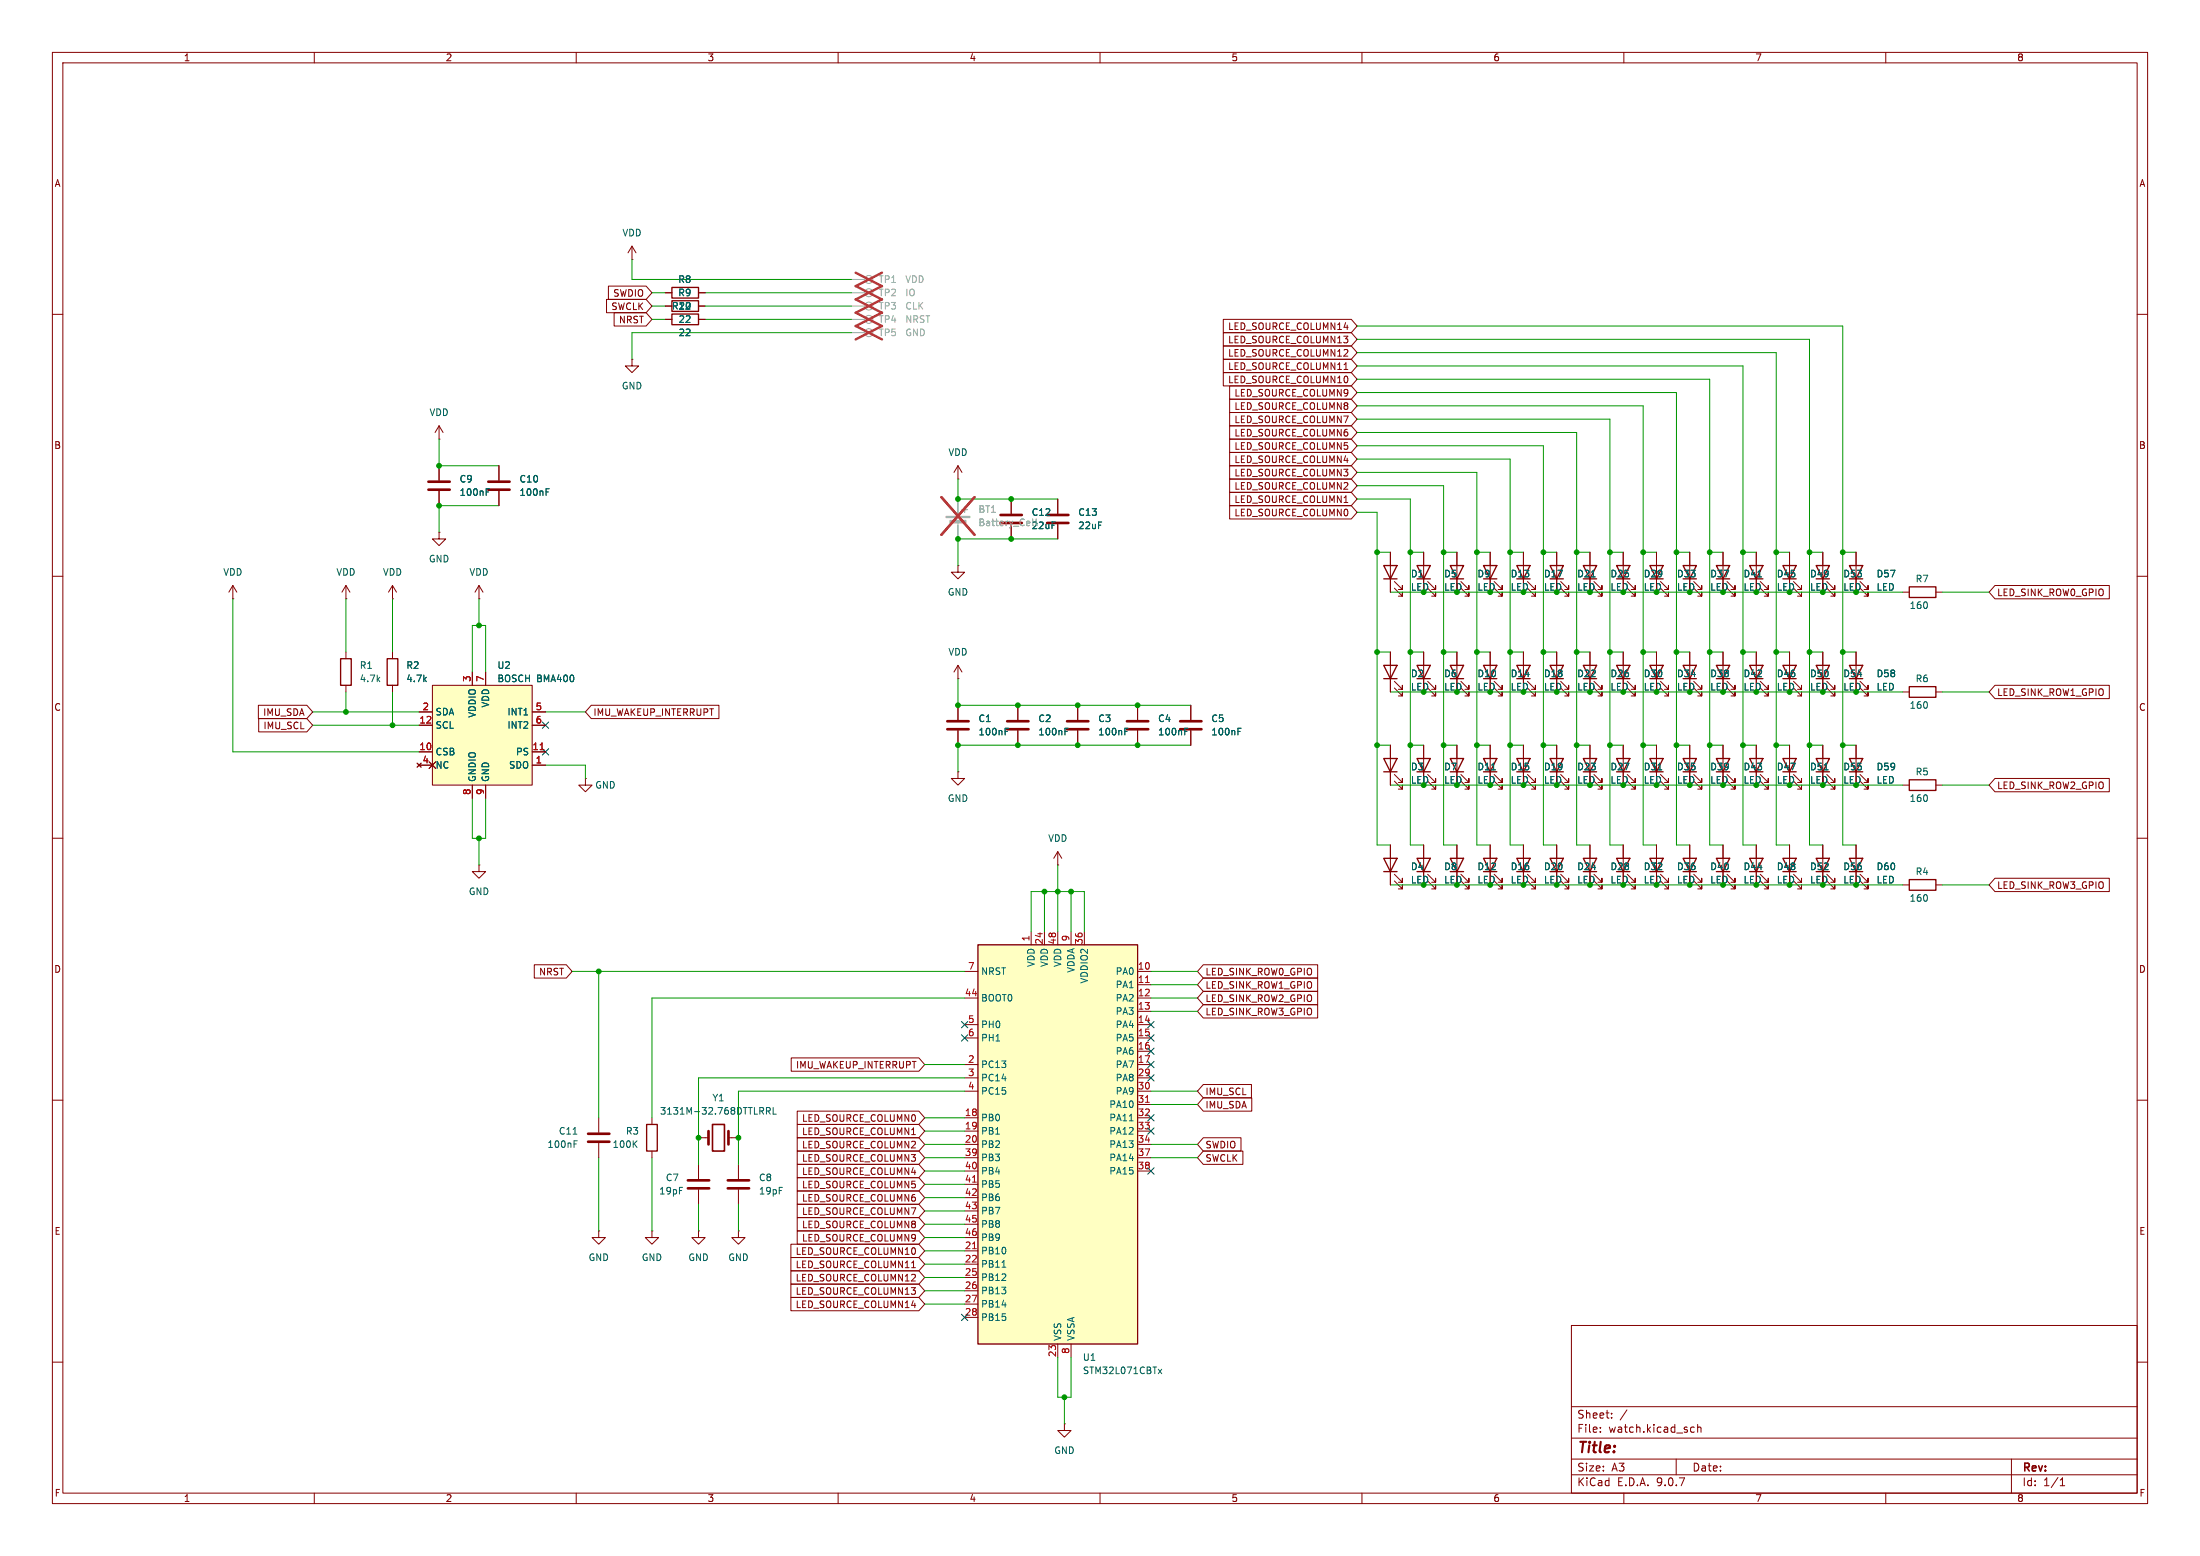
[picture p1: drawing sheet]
<svg xmlns="http://www.w3.org/2000/svg" width="420mm" height="297mm" viewBox="0 0 420 297" stroke-linecap="round" stroke-linejoin="round" font-family="sans-serif">
<g fill="none" stroke="#840000" stroke-width=".19">
<path d="M10 10h400v277h-400zM12 12h396v273h-396zM60 10v2M110 10v2M160 10v2M210 10v2M260 10v2M310 10v2M360 10v2M120.6 49.5h.1M120.6 47l-.7 1.3M120.6 47l.8 1.3"/>
<path d="M120.6 47v2.5M127 55.9h1.3M127 58.4h1.3M133.3 55.9h1.3M133.3 58.4h1.3M10 60h2M120.6 68.6v1.3h1.3l-1.3 1.2-1.2-1.2h1.2M120.6 68.6h.1M127 61h1.3M133.3 61h1.3M408 60h2M83.8 83.8h.1"/>
<path d="M83.8 81.3v2.5M83.8 88.9v2.8M83.8 93.7v2.8M83.8 81.3l-.7 1.3M83.8 81.3l.8 1.3M95.2 88.9v2.8M95.2 93.7v2.8M182.9 91.4h.1M182.9 88.9l-.8 1.3M182.9 88.9l.7 1.3M182.9 88.9v2.5M10 110h2"/>
<path d="M66 114.3h.1M66 111.8l-.7 1.2M66 111.8l.8 1.2M66 111.8v2.5M74.9 114.3h.1M74.9 111.8v2.5M74.9 111.8l-.7 1.2M74.9 111.8l.8 1.2M91.4 114.3h.1M91.4 111.8l-.7 1.2M91.4 111.8l.8 1.2M91.4 111.8v2.5"/>
<path d="M265.4 105.4v7.6M266.2 112.3l1.5 1.5v-.8v.8h-.7M266.2 111l1.5 1.5v-.7v.7h-.7M271.8 105.4v7.6M272.5 112.3l1.6 1.5v-.8v.8h-.8M272.5 111l1.6 1.5v-.7v.7h-.8M278.1 105.4v7.6M278.9 112.3l1.5 1.5v-.8v.8h-.7M278.9 111l1.5 1.5v-.7v.7h-.7M284.5 105.4v7.6M285.2 112.3l1.6 1.5v-.8v.8h-.8M285.2 111l1.6 1.5v-.7v.7h-.8"/>
<path d="M316.2 105.4v7.6M317 112.3l1.5 1.5v-.8v.8h-.7M317 111l1.5 1.5v-.7v.7h-.7M322.6 105.4v7.6M323.3 112.3l1.6 1.5v-.8v.8h-.8M323.3 111l1.6 1.5v-.7v.7h-.8M328.9 105.4v7.6M329.7 112.3l1.5 1.5v-.8v.8h-.7M329.7 111l1.5 1.5v-.7v.7h-.7M335.3 105.4v7.6M336 112.3l1.6 1.5v-.8v.8h-.8M336 111l1.6 1.5v-.7v.7h-.8"/>
<path d="M341.6 105.4v7.6M342.4 112.3l1.5 1.5v-.8v.8h-.7M342.4 111l1.5 1.5v-.7v.7h-.7M408 110h2M66 124.5v1.2M66 130.8v1.3M74.9 124.5v1.2M74.9 130.8v1.3M278.1 124.5v7.6M278.9 131.3l1.5 1.5v-.7v.7h-.7M278.9 130l1.5 1.6v-.8v.8h-.7M284.5 124.5v7.6"/>
<path d="M285.2 131.3l1.6 1.5v-.7v.7h-.8M285.2 130l1.6 1.6v-.8v.8h-.8M316.2 124.5v7.6M317 131.3l1.5 1.5v-.7v.7h-.7M317 130l1.5 1.6v-.8v.8h-.7M322.6 124.5v7.6M323.3 131.3l1.6 1.5v-.7v.7h-.8M323.3 130l1.6 1.6v-.8v.8h-.8M328.9 124.5v7.6M329.7 131.3l1.5 1.5v-.7v.7h-.7M329.7 130l1.5 1.6v-.8v.8h-.7M335.3 124.5v7.6"/>
<path d="M336 131.3l1.6 1.5v-.7v.7h-.8M336 130l1.6 1.6v-.8v.8h-.8M341.6 124.5v7.6M342.4 131.3l1.5 1.5v-.7v.7h-.7M342.4 130l1.5 1.6v-.8v.8h-.7M10 160h2M303.5 142.2v7.7M304.3 149.1l1.5 1.5v-.7v.7h-.7M304.3 147.8l1.5 1.6v-.8v.8h-.7M309.9 142.2v7.7M310.6 149.1l1.6 1.5v-.7v.7h-.8M310.6 147.8l1.6 1.6v-.8v.8h-.8"/>
<path d="M316.2 142.2v7.7M317 149.1l1.5 1.5v-.7v.7h-.7M317 147.8l1.5 1.6v-.8v.8h-.7M335.3 142.2v7.7M336 149.1l1.6 1.5v-.7v.7h-.8M336 147.8l1.6 1.6v-.8v.8h-.8M341.6 142.2v7.7M342.4 149.1l1.5 1.5v-.7v.7h-.7M342.4 147.8l1.5 1.6v-.8v.8h-.7M408 160h2M91.4 165.1v1.3h1.3l-1.3 1.2-1.2-1.2h1.2M91.4 165.1h.1"/>
<path d="M290.8 161.3v7.6M291.6 168.1l1.5 1.6v-.8v.8h-.7M291.6 166.9l1.5 1.5v-.8v.8h-.7M297.2 161.3v7.6M297.9 168.1l1.6 1.6v-.8v.8h-.8M297.9 166.9l1.6 1.5v-.8v.8h-.8M303.5 161.3v7.6M304.3 168.1l1.5 1.6v-.8v.8h-.7M304.3 166.9l1.5 1.5v-.8v.8h-.7M309.9 161.3v7.6M310.6 168.1l1.6 1.6v-.8v.8h-.8M310.6 166.9l1.6 1.5v-.8v.8h-.8"/>
<path d="M316.2 161.3v7.6M317 168.1l1.5 1.6v-.8v.8h-.7M317 166.9l1.5 1.5v-.8v.8h-.7M322.6 161.3v7.6M323.3 168.1l1.6 1.6v-.8v.8h-.8M323.3 166.9l1.6 1.5v-.8v.8h-.8M328.9 161.3v7.6M329.7 168.1l1.5 1.6v-.8v.8h-.7M329.7 166.9l1.5 1.5v-.8v.8h-.7M335.3 161.3v7.6M336 168.1l1.6 1.6v-.8v.8h-.8M336 166.9l1.6 1.5v-.8v.8h-.8"/>
<path d="M341.6 161.3v7.6M342.4 168.1l1.5 1.6v-.8v.8h-.7M342.4 166.9l1.5 1.5v-.8v.8h-.7M10 210h2M124.5 213.4v1.2M124.5 219.7v1.3M133.3 217.2h2M139.1 217.2h1.9M408 210h2M114.3 234.9v1.3h1.3l-1.3 1.3-1.3-1.3h1.3M114.3 234.9h.1M133.3 234.9v1.3h1.3l-1.3 1.3-1.2-1.3h1.2"/>
<path d="M133.3 234.9h.1M133.3 222.2v2.8M133.3 227.1v2.8M141 222.2v2.8M141 227.1v2.8M300 253h108v32h-108zM10 260h2M203.2 271.8v1.2h1.3l-1.3 1.3-1.3-1.3h1.3M203.2 271.8h.1M300 278.5h108M300 274.5h108M300 268.5h108"/>
<path d="M305.5 273.2v.2M305.5 272.5v.1M307.7 270.5v.2M307.7 269.8v.1M310.6 269.1l-1.3 1.9M320 278.5v3M322.9 273.3h.5M322.9 272.5h.5M324.1 272.5l.2-.1 .4 .1v.9M324.1 271.9v1.5M384 278.5v6.5M408 260h2"/>
<path d="M60 285v2M110 285v2M160 285v2M210 285v2M260 285v2M300 281.5h108M310 285v2M360 285v2M393.3 283.6h.9M393.3 282.5l.4-.4v1.5"/>
</g>
<g fill="none" stroke="#840000" stroke-width=".25">
<path d="M128.3 54.9h5v2h-5zM128.3 59.9h5v2.1h-5zM128.3 57.4h5v2h-5zM264.2 108h2.5l-1.3 2.5zM264.2 110.5h2.5M270.5 108h2.5l-1.2 2.5zM270.5 110.5h2.5M276.9 108h2.5l-1.3 2.5zM276.9 110.5h2.5M283.2 108h2.5l-1.2 2.5zM283.2 110.5h2.5M315 108h2.5l-1.3 2.5z"/>
<path d="M315 110.5h2.5M321.3 108h2.5l-1.2 2.5zM327.7 108h2.5l-1.3 2.5zM334 108h2.5l-1.2 2.5zM334 110.5h2.5M340.4 108h2.5l-1.3 2.5zM340.4 110.5h2.5M65 125.7h2.1v5.1h-2.1zM73.9 125.7h2v5.1h-2zM276.9 127h2.5l-1.3 2.5zM276.9 129.5h2.5M283.2 127h2.5l-1.2 2.5z"/>
<path d="M283.2 129.5h2.5M315 127h2.5l-1.3 2.5zM315 129.5h2.5M321.3 127h2.5l-1.2 2.5zM327.7 127h2.5l-1.3 2.5zM327.7 129.5h2.5M334 127h2.5l-1.2 2.5zM334 129.5h2.5M340.4 127h2.5l-1.3 2.5zM340.4 129.5h2.5M302.3 144.8h2.5l-1.3 2.5zM308.6 144.8h2.5l-1.2 2.5z"/>
<path d="M315 144.8h2.5l-1.3 2.5zM315 147.3h2.5M334 144.8h2.5l-1.2 2.5zM340.4 144.8h2.5l-1.3 2.5zM289.6 163.8h2.5l-1.3 2.6zM289.6 166.4h2.5M295.9 163.8h2.5l-1.2 2.6zM295.9 166.4h2.5M302.3 163.8h2.5l-1.3 2.6zM308.6 163.8h2.5l-1.2 2.6zM308.6 166.4h2.5M315 163.8h2.5l-1.3 2.6z"/>
<path d="M315 166.4h2.5M321.3 163.8h2.5l-1.2 2.6zM321.3 166.4h2.5M327.7 163.8h2.5l-1.3 2.6zM327.7 166.4h2.5M334 163.8h2.5l-1.2 2.6zM340.4 163.8h2.5l-1.3 2.6zM340.4 166.4h2.5M123.4 214.6h2.1v5.1h-2.1z"/>
</g>
<path d="M92.8 93.9h.4M92.8 93.3h.6M104.3 93.9h.4M104.3 93.3h.6M335.6 110.1h.7M316.5 146.9h.7M348.3 146.9h.7M121.1 218.3l.5 .7M121.6 217.7l-.7 .8M146.3 212.1l.6-.1 .1-.2v-.3l-.7-.1v1.3M146.6 212.1l.4 .6M147.6 211.4v1.3h.6" fill="none" stroke="#006464" stroke-width=".19"/>
<path d="M81.8 93.5h4.1M81.8 91.9h4.1M93.2 93.5h4.1M93.2 91.9h4.1M135.3 215.9v2.5M139.1 215.9v2.5M131.3 225.3h4.1M131.3 226.8h4.1M138.9 225.3h4.1M138.9 226.8h4.1" fill="none" stroke="#840000" stroke-width=".51"/>
<path d="M136 214.6h2.3v5.1h-2.3z" fill="none" stroke="#840000" stroke-width=".3"/>
<g fill="#a1a1a1" stroke="#a1a1a1" stroke-width=".19">
<path d="M180.6 98.6h4.6v.2h-4.6z"/>
<path d="M181.4 99.3h3v.5h-3z"/>
</g>
<path d="M182.9 95.3v3.3M182.9 99.6v3.3" fill="none" stroke="#a1a1a1" stroke-width=".19"/>
<path d="M183.6 97.3h1.1M184.1 96.8v1" fill="none" stroke="#a1a1a1" stroke-width=".25"/>
<path d="M197.1 99.1v1.1M197.8 99.1v1.1" fill="none" stroke="#989898" stroke-width=".19"/>
<path d="M179.7 94.9l6.3 7.2M186 94.9l-6.3 7.2" fill="none" stroke="#e12e31" stroke-width=".46"/>
<path d="M186.7 180.3h30.5v76.2h-30.5z" fill="#ffffc2"/>
<g fill="none" stroke="#840000" stroke-width=".25">
<path d="M289.6 108h2.5l-1.3 2.5zM302.3 108h2.5l-1.3 2.5zM302.3 110.5h2.5M308.6 108h2.5l-1.2 2.5zM308.6 110.5h2.5M346.7 108h2.5l-1.2 2.5zM346.7 110.5h2.5M353.1 108h2.5l-1.3 2.5zM264.2 127h2.5l-1.3 2.5zM264.2 129.5h2.5M270.5 127h2.5l-1.2 2.5zM270.5 129.5h2.5"/>
<path d="M289.6 127h2.5l-1.3 2.5zM295.9 127h2.5l-1.2 2.5zM295.9 129.5h2.5M302.3 127h2.5l-1.3 2.5zM302.3 129.5h2.5M308.6 127h2.5l-1.2 2.5zM308.6 129.5h2.5M346.7 127h2.5l-1.2 2.5zM346.7 129.5h2.5M353.1 127h2.5l-1.3 2.5zM364.5 131.1h5.1v2h-5.1zM264.2 144.8h2.5l-1.3 2.5z"/>
<path d="M264.2 147.3h2.5M270.5 144.8h2.5l-1.2 2.5zM270.5 147.3h2.5M276.9 144.8h2.5l-1.3 2.5zM276.9 147.3h2.5M283.2 144.8h2.5l-1.2 2.5zM283.2 147.3h2.5M289.6 144.8h2.5l-1.3 2.5zM289.6 147.3h2.5M295.9 144.8h2.5l-1.2 2.5zM295.9 147.3h2.5M321.3 144.8h2.5l-1.2 2.5z"/>
<path d="M321.3 147.3h2.5M327.7 144.8h2.5l-1.3 2.5zM327.7 147.3h2.5M346.7 144.8h2.5l-1.2 2.5zM346.7 147.3h2.5M264.2 163.8h2.5l-1.3 2.6zM264.2 166.4h2.5M270.5 163.8h2.5l-1.2 2.6zM270.5 166.4h2.5M276.9 163.8h2.5l-1.3 2.6zM276.9 166.4h2.5M283.2 163.8h2.5l-1.2 2.6z"/>
<path d="M283.2 166.4h2.5M346.7 163.8h2.5l-1.2 2.6zM346.7 166.4h2.5M353.1 163.8h2.5l-1.3 2.6zM353.1 166.4h2.5M364.5 167.9h5.1v2h-5.1zM186.7 180.3h30.5v76.2h-30.5z"/>
</g>
<g fill="none" stroke="#840000" stroke-width=".19">
<path d="M193 95.3v2.7M201.9 95.3v2.7M44.4 114.3h.1M44.4 111.8l-.7 1.2M44.4 111.8l.8 1.2M44.4 111.8v2.5M83.8 101.6v1.3h1.3l-1.3 1.2-1.3-1.2h1.3M83.8 101.6h.1M182.9 108v1.2h1.2l-1.2 1.3-1.3-1.3h1.3M182.9 108h.1M193 100.1v2.8M201.9 100.1v2.8"/>
<path d="M290.8 105.4v7.6M291.6 112.3l1.5 1.5v-.8v.8h-.7M291.6 111l1.5 1.5v-.7v.7h-.7M303.5 105.4v7.6M304.3 112.3l1.5 1.5v-.8v.8h-.7M304.3 111l1.5 1.5v-.7v.7h-.7M309.9 105.4v7.6M310.6 112.3l1.6 1.5v-.8v.8h-.8M310.6 111l1.6 1.5v-.7v.7h-.8M348 105.4v7.6M348.7 112.3l1.6 1.5v-.8v.8h-.8M348.7 111l1.6 1.5v-.7v.7h-.8"/>
<path d="M354.3 105.4v7.6M355.1 112.3l1.5 1.5v-.8v.8h-.7M355.1 111l1.5 1.5v-.7v.7h-.7M182.9 129.5h.1M182.9 127l-.8 1.3M182.9 127l.7 1.3M182.9 127v2.5M182.9 134.6v2.8M182.9 139.4v2.8M194.3 134.6v2.8M194.3 139.4v2.8M205.7 134.6v2.8"/>
<path d="M205.7 139.4v2.8M227.3 134.6v2.8M227.3 139.4v2.8M265.4 124.5v7.6M266.2 131.3l1.5 1.5v-.7v.7h-.7M266.2 130l1.5 1.6v-.8v.8h-.7M271.8 124.5v7.6M272.5 131.3l1.6 1.5v-.7v.7h-.8M272.5 130l1.6 1.6v-.8v.8h-.8M290.8 124.5v7.6M291.6 131.3l1.5 1.5v-.7v.7h-.7M291.6 130l1.5 1.6v-.8v.8h-.7"/>
<path d="M297.2 124.5v7.6M297.9 131.3l1.6 1.5v-.7v.7h-.8M297.9 130l1.6 1.6v-.8v.8h-.8M303.5 124.5v7.6M304.3 131.3l1.5 1.5v-.7v.7h-.7M304.3 130l1.5 1.6v-.8v.8h-.7M309.9 124.5v7.6M310.6 131.3l1.6 1.5v-.7v.7h-.8M310.6 130l1.6 1.6v-.8v.8h-.8M348 124.5v7.6M348.7 131.3l1.6 1.5v-.7v.7h-.8M348.7 130l1.6 1.6v-.8v.8h-.8"/>
<path d="M354.3 124.5v7.6M355.1 131.3l1.5 1.5v-.7v.7h-.7M355.1 130l1.5 1.6v-.8v.8h-.7M363.2 132.1h1.3M369.6 132.1h1.2M111.8 148.6v1.3h1.2l-1.2 1.2-1.3-1.2h1.3M111.8 148.6h.1M182.9 147.3v1.3h1.2l-1.2 1.3-1.3-1.3h1.3M182.9 147.3h.1M265.4 142.2v7.7M266.2 149.1l1.5 1.5v-.7v.7h-.7M266.2 147.8l1.5 1.6v-.8v.8h-.7"/>
<path d="M271.8 142.2v7.7M272.5 149.1l1.6 1.5v-.7v.7h-.8M272.5 147.8l1.6 1.6v-.8v.8h-.8M278.1 142.2v7.7M278.9 149.1l1.5 1.5v-.7v.7h-.7M278.9 147.8l1.5 1.6v-.8v.8h-.7M284.5 142.2v7.7M285.2 149.1l1.6 1.5v-.7v.7h-.8M285.2 147.8l1.6 1.6v-.8v.8h-.8M290.8 142.2v7.7M291.6 149.1l1.5 1.5v-.7v.7h-.7M291.6 147.8l1.5 1.6v-.8v.8h-.7"/>
<path d="M297.2 142.2v7.7M297.9 149.1l1.6 1.5v-.7v.7h-.8M297.9 147.8l1.6 1.6v-.8v.8h-.8M322.6 142.2v7.7M323.3 149.1l1.6 1.5v-.7v.7h-.8M323.3 147.8l1.6 1.6v-.8v.8h-.8M328.9 142.2v7.7M329.7 149.1l1.5 1.5v-.7v.7h-.7M329.7 147.8l1.5 1.6v-.8v.8h-.7M348 142.2v7.7M348.7 149.1l1.6 1.5v-.7v.7h-.8M348.7 147.8l1.6 1.6v-.8v.8h-.8"/>
<path d="M196.8 177.8v2.5M199.4 177.8v2.5M201.9 165.1h.1M201.9 162.6v2.5M201.9 177.8v2.5M201.9 162.6l-.7 1.2M201.9 162.6l.8 1.2M204.5 177.8v2.5M207 177.8v2.5M265.4 161.3v7.6M266.2 168.1l1.5 1.6v-.8v.8h-.7M266.2 166.9l1.5 1.5v-.8v.8h-.7"/>
<path d="M271.8 161.3v7.6M272.5 168.1l1.6 1.6v-.8v.8h-.8M272.5 166.9l1.6 1.5v-.8v.8h-.8M278.1 161.3v7.6M278.9 168.1l1.5 1.6v-.8v.8h-.7M278.9 166.9l1.5 1.5v-.8v.8h-.7M284.5 161.3v7.6M285.2 168.1l1.6 1.6v-.8v.8h-.8M285.2 166.9l1.6 1.5v-.8v.8h-.8M348 161.3v7.6M348.7 168.1l1.6 1.6v-.8v.8h-.8M348.7 166.9l1.6 1.5v-.8v.8h-.8"/>
<path d="M354.3 161.3v7.6M355.1 168.1l1.5 1.6v-.8v.8h-.7M355.1 166.9l1.5 1.5v-.8v.8h-.7M363.2 168.9h1.3M369.6 168.9h1.2M184.1 185.4h2.6M184.1 190.5h2.6M184.1 195.6h2.6M184.1 198.1h2.6M217.2 185.4h2.5M217.2 190.5h2.5M217.2 195.6h2.5"/>
<path d="M217.2 198.1h2.5M217.2 188h2.5M217.2 193h2.5M114.3 213.4v2.8M114.3 218.2v2.8M184.1 203.2h2.6M184.1 205.7h2.6M184.1 208.3h2.6M184.1 213.4h2.6M184.1 215.9h2.6M184.1 218.4h2.6M217.2 203.2h2.5"/>
<path d="M217.2 205.7h2.5M217.2 208.3h2.5M217.2 213.4h2.5M217.2 215.9h2.5M217.2 218.4h2.5M217.2 200.7h2.5M217.2 210.8h2.5M124.5 234.9v1.3h1.2l-1.2 1.3-1.3-1.3h1.3M124.5 234.9h.1M141 234.9v1.3h1.2l-1.2 1.3-1.3-1.3h1.3M141 234.9h.1M184.1 221h2.6"/>
<path d="M184.1 223.5h2.6M184.1 226.1h2.6M184.1 228.6h2.6M184.1 231.1h2.6M184.1 233.7h2.6M184.1 236.2h2.6M184.1 238.8h2.6M217.2 221h2.5M217.2 223.5h2.5M184.1 241.3h2.6M184.1 243.8h2.6M184.1 246.4h2.6"/>
<path d="M184.1 248.9h2.6M184.1 251.5h2.6M201.9 256.5v2.6M204.5 256.5v2.6"/>
</g>
<path d="M218.7 187.5h.7M218.7 210.4h.7M185.7 225.6h.7M185.7 238.3h.7" fill="none" stroke="#a90000" stroke-width=".19"/>
<g fill="none" stroke="#006464" stroke-width=".19">
<path d="M191.9 139.6h.4M191.9 139h.6M203.3 139.6h.4M203.3 139h.6M214.7 139.6h.5M214.7 139h.6M236.3 139.6h.5M236.3 139h.6M284.8 146.9h.7M109.4 216.5h.7M109.6 218.4h.4M109.6 217.7h.6"/>
<path d="M215.6 213.9h.7M191.3 241.9h.7M221.1 261.4l.7 .8M221.8 261.4l-.7 .8"/>
</g>
<g fill="none" stroke="#a1a1a1" stroke-width=".19">
<path d="M162.6 55.9h2.5M162.6 53.3h2.5M162.6 58.4h2.5M162.6 63.5h2.5M162.6 61h2.5"/>
<circle cx="165.9" cy="58.4" r=".76"/>
<circle cx="165.9" cy="53.3" r=".76"/>
<circle cx="165.9" cy="55.9" r=".76"/>
<circle cx="165.9" cy="61" r=".76"/>
<circle cx="165.9" cy="63.5" r=".76"/>
</g>
<path d="M163.3 59.7l5.1 2.5-5.1 2.6M163.3 54.6l5.1 2.6M163.3 52.1l5.1 2.5M163.3 57.1l5.1 2.6M168.4 59.7l-5.1 2.5 5.1 2.6M168.4 54.6l-5.1 2.6M168.4 52.1l-5.1 2.5M168.4 57.1l-5.1 2.6" fill="none" stroke="#e12e31" stroke-width=".46"/>
<g fill="none" stroke="#840000" stroke-width=".51">
<path d="M191 99.8h4.1M191 98.3h4.1M199.9 99.8h4.1M199.9 98.3h4.1M180.8 139.2h4.1M180.8 137.7h4.1M192.3 139.2h4M192.3 137.7h4M203.7 139.2h4.1M203.7 137.7h4.1M225.3 139.2h4.1M225.3 137.7h4.1"/>
<path d="M112.3 217.9h4M112.3 216.4h4"/>
</g>
<path d="M82.5 130.8h19.1v19.1h-19.1z" fill="#ffffc2"/>
<g fill="none" stroke="#840000" stroke-width=".19">
<path d="M115.8 57.1h7.5l1.2 1.3-1.2 1.3h-7.5zM116.1 54.6h7.2l1.2 1.3-1.2 1.3h-7.2zM117.2 59.7h6.1l1.2 1.3-1.2 1.2h-6.1zM127 55.9h1.3M127 58.4h1.3M133.3 55.9h1.3M133.3 58.4h1.3M127 61h1.3M133.3 61h1.3M233.5 68.6h24.5l1.1 1.3-1.1 1.2h-24.5zM233.5 66h24.5l1.1 1.3-1.1 1.3h-24.5zM233.5 63.5h24.5l1.1 1.3-1.1 1.2h-24.5z"/>
<path d="M233.5 61h24.5l1.1 1.2-1.1 1.3h-24.5zM233.5 71.1h24.5l1.1 1.3-1.1 1.3h-24.5zM234.7 73.7h23.3l1.1 1.2-1.1 1.3h-23.3zM234.7 76.2h23.3l1.1 1.3-1.1 1.2h-23.3zM234.7 78.7h23.3l1.1 1.3-1.1 1.3h-23.3zM256.6 70.5h.7M83.8 88.9v2.8M83.8 93.7v2.8M95.2 88.9v2.8M95.2 93.7v2.8M193 95.3v2.7M201.9 95.3v2.7"/>
<path d="M234.7 91.4h23.3l1.1 1.3-1.1 1.3h-23.3zM234.7 88.9h23.3l1.1 1.3-1.1 1.2h-23.3zM234.7 83.8h23.3l1.1 1.3-1.1 1.3h-23.3zM234.7 86.4h23.3l1.1 1.2-1.1 1.3h-23.3zM234.7 96.5h23.3l1.1 1.3-1.1 1.3h-23.3zM234.7 94h23.3l1.1 1.3-1.1 1.2h-23.3zM234.7 81.3h23.3l1.1 1.3-1.1 1.2h-23.3zM193 100.1v2.8M201.9 100.1v2.8M265.4 105.4v2.6M265.4 110.5v2.5M271.8 105.4v2.6"/>
<path d="M271.8 110.5v2.5M278.1 105.4v2.6M278.1 110.5v2.5M284.5 105.4v2.6M284.5 110.5v2.5M290.8 105.4v2.6M290.8 110.5v2.5M297.2 105.4v7.6M297.9 112.3l1.6 1.5v-.8v.8h-.8M297.9 111l1.6 1.5v-.7v.7h-.8M303.5 105.4v2.6M303.5 110.5v2.5"/>
<path d="M309.9 105.4v2.6M309.9 110.5v2.5M316.2 105.4v2.6M316.2 110.5v2.5M322.6 105.4v2.6M322.6 110.5v2.5M328.9 105.4v2.6M328.9 110.5v2.5M335.3 105.4v2.6M335.3 110.5v2.5M341.6 105.4v2.6M341.6 110.5v2.5"/>
<path d="M348 105.4v2.6M348 110.5v2.5M354.3 105.4v2.6M354.3 110.5v2.5M363.2 113h1.3M369.6 113h1.2M380.8 111.8h21.9v2.5h-21.9l-1.1-1.3zM49.3 134.6h9.3l1.1 1.3-1.1 1.3h-9.3zM49.4 137.2h9.2l1.1 1.2-1.1 1.3h-9.2zM74.9 124.5v1.2M74.9 130.8v1.3M80 135.9h2.5"/>
<path d="M80 138.4h2.5M82.5 130.8h19.1v19.1h-19.1zM90.2 128.3v2.5M92.7 128.3v2.5M101.6 135.9h2.5M101.6 138.4h2.5M112.9 134.6h24.3v2.6h-24.3l-1.1-1.3zM182.9 134.6v2.8M182.9 139.4v2.8M194.3 134.6v2.8M194.3 139.4v2.8M205.7 134.6v2.8"/>
<path d="M205.7 139.4v2.8M217.2 134.6v2.8M217.2 139.4v2.8M227.3 134.6v2.8M227.3 139.4v2.8M265.4 124.5v2.5M265.4 129.5v2.6M271.8 124.5v2.5M271.8 129.5v2.6M278.1 124.5v2.5M278.1 129.5v2.6M284.5 124.5v2.5"/>
<path d="M284.5 129.5v2.6M290.8 124.5v2.5M290.8 129.5v2.6M297.2 124.5v2.5M297.2 129.5v2.6M303.5 124.5v2.5M303.5 129.5v2.6M309.9 124.5v2.5M309.9 129.5v2.6M316.2 124.5v2.5M316.2 129.5v2.6M322.6 124.5v2.5"/>
<path d="M322.6 129.5v2.6M328.9 124.5v2.5M328.9 129.5v2.6M335.3 124.5v2.5M335.3 129.5v2.6M341.6 124.5v2.5M341.6 129.5v2.6M348 124.5v2.5M348 129.5v2.6M354.3 124.5v2.5M354.3 129.5v2.6M380.8 130.8h21.9v2.6h-21.9l-1.1-1.3z"/>
<path d="M79.6 145.7l.8 .7M80 143.5h2.5M80 146.1h2.5M80.4 145.7l-.8 .7M81.9 145.4l1.3 1.3M83.2 145.4l-1.3 1.3M90.2 149.9v2.5M92.7 149.9v2.5M101.6 143.5h2.5M101.6 146.1h2.5M265.4 142.2v2.6M265.4 147.3v2.6"/>
<path d="M271.8 142.2v2.6M271.8 147.3v2.6M278.1 142.2v2.6M278.1 147.3v2.6M284.5 142.2v2.6M284.5 147.3v2.6M290.8 142.2v2.6M290.8 147.3v2.6M297.2 142.2v2.6M297.2 147.3v2.6M303.5 142.2v2.6M303.5 147.3v2.6"/>
<path d="M309.9 142.2v2.6M309.9 147.3v2.6M316.2 142.2v2.6M316.2 147.3v2.6M322.6 142.2v2.6M322.6 147.3v2.6M328.9 142.2v2.6M328.9 147.3v2.6M335.3 142.2v2.6M335.3 147.3v2.6M341.6 142.2v2.6M341.6 147.3v2.6"/>
<path d="M348 142.2v2.6M348 147.3v2.6M354.3 142.2v7.7M355.1 149.1l1.5 1.5v-.7v.7h-.7M355.1 147.8l1.5 1.6v-.8v.8h-.7M363.2 149.9h1.3M369.6 149.9h1.2M380.8 148.6h21.9v2.5h-21.9l-1.1-1.2zM265.4 161.3v2.5M265.4 166.4v2.5M271.8 161.3v2.5M271.8 166.4v2.5"/>
<path d="M278.1 161.3v2.5M278.1 166.4v2.5M284.5 161.3v2.5M284.5 166.4v2.5M290.8 161.3v2.5M290.8 166.4v2.5M297.2 161.3v2.5M297.2 166.4v2.5M303.5 161.3v2.5M303.5 166.4v2.5M309.9 161.3v2.5M309.9 166.4v2.5"/>
<path d="M316.2 161.3v2.5M316.2 166.4v2.5M322.6 161.3v2.5M322.6 166.4v2.5M328.9 161.3v2.5M328.9 166.4v2.5M335.3 161.3v2.5M335.3 166.4v2.5M341.6 161.3v2.5M341.6 166.4v2.5M348 161.3v2.5M348 166.4v2.5"/>
<path d="M354.3 161.3v2.5M354.3 166.4v2.5M380.8 167.6h21.9v2.6h-21.9l-1.1-1.3zM102 184.1h6.1l1.1 1.3-1.1 1.3h-6.1zM229.7 184.1h21.8v2.6h-21.8l-1.1-1.3zM229.7 189.2h21.8v2.6h-21.8l-1.1-1.3zM229.7 191.8h21.8v2.5h-21.8l-1.1-1.3zM229.7 186.7h21.8v2.5h-21.8l-1.1-1.2zM151 201.9h24.4l1.1 1.3-1.1 1.3h-24.4zM152.2 219.7h23.2l1.1 1.3-1.1 1.3h-23.2zM152.2 214.6h23.2l1.1 1.3-1.1 1.3h-23.2zM152.2 217.2h23.2l1.1 1.2-1.1 1.3h-23.2z"/>
<path d="M152.2 212.1h23.2l1.1 1.3-1.1 1.2h-23.2zM229.7 209.5h9.3v2.6h-9.3l-1.1-1.3zM229.7 219.7h7.6v2.6h-7.6l-1.1-1.3zM229.7 217.2h7.2v2.5h-7.2l-1.1-1.3zM229.7 207h9.2v2.6h-9.2l-1.1-1.3zM151 237.5h24.4l1.1 1.3-1.1 1.2h-24.4zM152.2 222.2h23.2l1.1 1.3-1.1 1.3h-23.2zM152.2 234.9h23.2l1.1 1.3-1.1 1.3h-23.2zM152.2 232.4h23.2l1.1 1.3-1.1 1.3h-23.2zM152.2 229.9h23.2l1.1 1.2-1.1 1.3h-23.2zM152.2 224.8h23.2l1.1 1.3-1.1 1.2h-23.2zM152.2 227.3h23.2l1.1 1.3-1.1 1.3h-23.2z"/>
<path d="M151 247.6h24.4l1.1 1.3-1.1 1.3h-24.4zM151 240h24.4l1.1 1.3-1.1 1.3h-24.4zM151 245.1h24.4l1.1 1.3-1.1 1.3h-24.4zM151 242.6h24.4l1.1 1.2-1.1 1.3h-24.4zM174 242h.8"/>
</g>
<path d="M103.1 143.1h.7" fill="none" stroke="#a90000" stroke-width=".19"/>
<path d="M295.9 108h2.5l-1.2 2.5zM364.5 112h5.1v2h-5.1zM353.1 144.8h2.5l-1.3 2.5zM353.1 147.3h2.5M364.5 148.8h5.1v2.1h-5.1z" fill="none" stroke="#840000" stroke-width=".25"/>
<path d="M215.1 139.2h4.1M215.1 137.7h4.1" fill="none" stroke="#840000" stroke-width=".51"/>
<g fill="none" stroke="#006464" stroke-width=".19">
<path d="M92.8 93.9h.4M92.8 93.3h.6M104.3 93.9h.4M104.3 93.3h.6M303.8 110.1h.7M335.6 110.1h.7M191.9 139.6h.4M191.9 139h.6M203.3 139.6h.4M203.3 139h.6M214.7 139.6h.5M214.7 139h.6"/>
<path d="M226.2 139.6h.4M226.2 139h.6M236.3 139.6h.5M236.3 139h.6M284.8 146.9h.7M316.5 146.9h.7M348.3 146.9h.7"/>
</g>
<g fill="none" stroke="#009600" stroke-width=".19">
<path d="M120.6 49.5v3.8h42M124.5 58.4h2.5M124.5 55.9h2.5M134.6 58.4h28M134.6 55.9h28M124.5 61h2.5M134.6 61h28M162.6 63.5h-42v5.1M259.1 72.4h67.3v88.9h2.5M259.1 74.9h60.9v86.4h2.6M259.1 69.9h73.6v91.4h2.6M259.1 64.8h86.3v96.5h2.6"/>
<path d="M259.1 67.3h80v94h2.5M259.1 62.2h92.7v99.1h2.5M259.1 77.5h54.6v83.8h2.5M83.8 83.8v5.1h11.4M95.2 96.5h-11.4v5.1M182.9 91.4v3.9h19M259.1 97.8h3.8v63.5h2.5M259.1 95.3h10.1v66h2.6M259.1 92.7h16.5v68.6h2.5M259.1 90.2h22.8v71.1h2.6M259.1 87.6h29.2v73.7h2.5M259.1 85.1h35.5v76.2h2.6"/>
<path d="M259.1 82.6h41.9v78.7h2.5M259.1 80h48.2v81.3h2.6M44.4 114.3v29.2h35.6M66 114.3v10.2M74.9 114.3v10.2M91.4 114.3v5.1M201.9 102.9h-19v5.1M262.9 105.4h2.5M265.4 113h97.8M269.2 105.4h2.6M275.6 105.4h2.5M281.9 105.4h2.6"/>
<path d="M288.3 105.4h2.5M294.6 105.4h2.6M301 105.4h2.5M307.3 105.4h2.6M313.7 105.4h2.5M320 105.4h2.6M326.4 105.4h2.5M332.7 105.4h2.6M339.1 105.4h2.5M345.4 105.4h2.6M351.8 105.4h2.5M370.8 113h8.9"/>
<path d="M59.7 135.9h20.3M59.7 138.4h20.3M66 132.1v3.8M74.9 132.1v6.3M90.2 128.3v-8.9h2.5v8.9M104.1 135.9h7.7M182.9 129.5v5.1h44.4M262.9 124.5h2.5M265.4 132.1h97.8M269.2 124.5h2.6M275.6 124.5h2.5M281.9 124.5h2.6"/>
<path d="M288.3 124.5h2.5M294.6 124.5h2.6M301 124.5h2.5M307.3 124.5h2.6M313.7 124.5h2.5M320 124.5h2.6M326.4 124.5h2.5M332.7 124.5h2.6M339.1 124.5h2.5M345.4 124.5h2.6M351.8 124.5h2.5M370.8 132.1h8.9"/>
<path d="M90.2 152.4v7.6h2.5v-7.6M104.1 146.1h7.7v2.5M227.3 142.2h-44.4v5.1M262.9 142.2h2.5M265.4 149.9h97.8M269.2 142.2h2.6M275.6 142.2h2.5M281.9 142.2h2.6M288.3 142.2h2.5M294.6 142.2h2.6M301 142.2h2.5M307.3 142.2h2.6"/>
<path d="M313.7 142.2h2.5M320 142.2h2.6M326.4 142.2h2.5M332.7 142.2h2.6M339.1 142.2h2.5M345.4 142.2h2.6M351.8 142.2h2.5M370.8 149.9h8.9M91.4 160v5.1M196.8 177.8v-7.6h10.2v7.6M199.4 170.2v7.6M201.9 165.1v12.7"/>
<path d="M204.5 170.2v7.6M265.4 168.9h97.8M370.8 168.9h8.9M109.2 185.4h74.9M114.3 185.4v28M184.1 190.5h-59.6v22.9M219.7 188h8.9M219.7 190.5h8.9M219.7 185.4h8.9M219.7 193h8.9M176.5 213.4h7.6M176.5 215.9h7.6"/>
<path d="M176.5 218.4h7.6M176.5 203.2h7.6M184.1 208.3h-43.1v13.9M184.1 205.7h-50.8v16.5M219.7 208.3h8.9M219.7 218.4h8.9M219.7 210.8h8.9M114.3 221v13.9M124.5 221v13.9M133.3 229.9v5M141 229.9v5M176.5 221h7.6"/>
<path d="M176.5 233.7h7.6M176.5 228.6h7.6M176.5 223.5h7.6M176.5 236.2h7.6M176.5 226.1h7.6M176.5 231.1h7.6M176.5 238.8h7.6M219.7 221h8.9M176.5 248.9h7.6M176.5 246.4h7.6M176.5 243.8h7.6M176.5 241.3h7.6"/>
<path d="M201.9 259.1v7.6h2.6v-7.6M203.2 266.7v5.1"/>
</g>
<g fill="none" stroke="#000084" stroke-width=".19">
<path d="M103.5 137.8l1.2 1.2M104.7 137.8l-1.2 1.2M103.5 142.9l1.2 1.2M104.7 142.9l-1.2 1.2M183.5 195l1.3 1.2M183.5 197.5l1.3 1.2M184.8 195l-1.3 1.2M184.8 197.5l-1.3 1.2M219.1 197.5l1.2 1.2M219.1 195l1.2 1.2M220.3 197.5l-1.2 1.2M220.3 195l-1.2 1.2"/>
<path d="M219.1 205.1l1.2 1.2M219.1 200.1l1.2 1.2M219.1 202.6l1.2 1.2M219.1 212.8l1.2 1.2M219.1 215.3l1.2 1.2M220.3 205.1l-1.2 1.2M220.3 200.1l-1.2 1.2M220.3 202.6l-1.2 1.2M220.3 212.8l-1.2 1.2M220.3 215.3l-1.2 1.2M219.1 222.9l1.2 1.2M220.3 222.9l-1.2 1.2"/>
<path d="M183.5 250.9l1.3 1.2M184.8 250.9l-1.3 1.2"/>
</g>
<path d="M197.1 99.1v1.1M197.8 99.1v1.1" fill="none" stroke="#989898" stroke-width=".19"/>
<path d="M182.9 95.3v2.5M182.9 100.3v2.6" fill="none" stroke="#a1a1a1" stroke-width=".19"/>
<path d="M179.7 94.9l6.3 7.2M186 94.9l-6.3 7.2" fill="none" stroke="#e12e31" stroke-width=".46"/>
<g fill="#009600" stroke="#009600" stroke-width=".19">
<circle cx="281.9" cy="142.2" r=".46"/>
<circle cx="301" cy="124.5" r=".46"/>
<circle cx="307.3" cy="124.5" r=".46"/>
<circle cx="313.7" cy="124.5" r=".46"/>
<circle cx="294.6" cy="105.4" r=".46"/>
<circle cx="288.3" cy="105.4" r=".46"/>
<circle cx="301" cy="105.4" r=".46"/>
<circle cx="281.9" cy="105.4" r=".46"/>
<circle cx="275.6" cy="105.4" r=".46"/>
<circle cx="313.7" cy="105.4" r=".46"/>
<circle cx="307.3" cy="105.4" r=".46"/>
<circle cx="294.6" cy="142.2" r=".46"/>
<circle cx="313.7" cy="142.2" r=".46"/>
<circle cx="307.3" cy="142.2" r=".46"/>
<circle cx="301" cy="142.2" r=".46"/>
<circle cx="281.9" cy="124.5" r=".46"/>
<circle cx="275.6" cy="124.5" r=".46"/>
<circle cx="294.6" cy="124.5" r=".46"/>
<circle cx="288.3" cy="124.5" r=".46"/>
<circle cx="275.6" cy="142.2" r=".46"/>
<circle cx="288.3" cy="142.2" r=".46"/>
<circle cx="269.2" cy="142.2" r=".46"/>
<circle cx="269.2" cy="124.5" r=".46"/>
<circle cx="262.9" cy="124.5" r=".46"/>
<circle cx="269.2" cy="105.4" r=".46"/>
<circle cx="262.9" cy="105.4" r=".46"/>
<circle cx="262.9" cy="142.2" r=".46"/>
<circle cx="193" cy="95.3" r=".46"/>
<circle cx="199.4" cy="170.2" r=".46"/>
<circle cx="201.9" cy="170.2" r=".46"/>
<circle cx="182.9" cy="142.2" r=".46"/>
<circle cx="205.7" cy="142.2" r=".46"/>
<circle cx="194.3" cy="142.2" r=".46"/>
<circle cx="217.2" cy="142.2" r=".46"/>
<circle cx="217.2" cy="134.6" r=".46"/>
<circle cx="182.9" cy="134.6" r=".46"/>
<circle cx="194.3" cy="134.6" r=".46"/>
<circle cx="205.7" cy="134.6" r=".46"/>
<circle cx="193" cy="102.9" r=".46"/>
<circle cx="182.9" cy="102.9" r=".46"/>
<circle cx="182.9" cy="95.3" r=".46"/>
<circle cx="203.2" cy="266.7" r=".46"/>
<circle cx="204.5" cy="170.2" r=".46"/>
<circle cx="83.8" cy="96.5" r=".46"/>
<circle cx="74.9" cy="138.4" r=".46"/>
<circle cx="66" cy="135.9" r=".46"/>
<circle cx="91.4" cy="160" r=".46"/>
<circle cx="91.4" cy="119.4" r=".46"/>
<circle cx="83.8" cy="88.9" r=".46"/>
<circle cx="141" cy="217.2" r=".46"/>
<circle cx="114.3" cy="185.4" r=".46"/>
<circle cx="133.3" cy="217.2" r=".46"/>
<circle cx="320" cy="142.2" r=".46"/>
<circle cx="332.7" cy="142.2" r=".46"/>
<circle cx="345.4" cy="124.5" r=".46"/>
<circle cx="351.8" cy="124.5" r=".46"/>
<circle cx="320" cy="124.5" r=".46"/>
<circle cx="326.4" cy="124.5" r=".46"/>
<circle cx="332.7" cy="124.5" r=".46"/>
<circle cx="339.1" cy="124.5" r=".46"/>
<circle cx="345.4" cy="142.2" r=".46"/>
<circle cx="326.4" cy="142.2" r=".46"/>
<circle cx="339.1" cy="142.2" r=".46"/>
<circle cx="351.8" cy="142.2" r=".46"/>
<circle cx="332.7" cy="105.4" r=".46"/>
<circle cx="339.1" cy="105.4" r=".46"/>
<circle cx="351.8" cy="105.4" r=".46"/>
<circle cx="345.4" cy="105.4" r=".46"/>
<circle cx="326.4" cy="105.4" r=".46"/>
<circle cx="320" cy="105.4" r=".46"/>
</g>
<text font-size="2.8" fill="#840000" x="301" y="277.9">Title:</text>
<g font-size="2.1" fill="#840000">
<text x="301" y="273.7">File:</text>
<text x="301" y="271">Sheet:</text>
<text x="307.1" y="273.7">watch.kicad_sch</text>
<text x="301" y="281.1">Size:</text>
<text x="307.6" y="281.1">A3</text>
<text x="323" y="281.1">Date:</text>
<text x="386" y="281.3">Rev:</text>
<text x="301" y="283.9">KiCad</text>
<text x="308.7" y="283.9">E.D.A.</text>
<text x="316.3" y="283.9">9.0.7</text>
<text x="386" y="283.9">Id:</text>
<text x="390.1" y="283.9">1/1</text>
</g>
<g font-size="1.8" fill="#840000">
<text x="35" y="11.9">1</text>
<text x="85" y="11.9">2</text>
<text x="135" y="11.9">3</text>
<text x="185" y="11.9">4</text>
<text x="235" y="11.9">5</text>
<text x="285" y="11.9">6</text>
<text x="335" y="11.9">7</text>
<text x="385" y="11.9">8</text>
<text x="10.3" y="35.9">A</text>
<text x="408.3" y="35.9">A</text>
<text x="116.6" y="59.4">SWCLK</text>
<text x="117" y="56.8">SWDIO</text>
<text x="118.1" y="61.9">NRST</text>
<text x="234.3" y="65.7">LED_SOURCE_COLUMN13</text>
<text x="234.3" y="63.2">LED_SOURCE_COLUMN14</text>
<text x="234.3" y="70.8">LED_SOURCE_COLUMN11</text>
<text x="234.3" y="68.3">LED_SOURCE_COLUMN12</text>
<text x="234.3" y="73.3">LED_SOURCE_COLUMN10</text>
<text x="235.6" y="75.9">LED_SOURCE_COLUMN9</text>
<text x="235.6" y="78.4">LED_SOURCE_COLUMN8</text>
<text x="235.6" y="81">LED_SOURCE_COLUMN7</text>
<text x="235.6" y="83.5">LED_SOURCE_COLUMN6</text>
<text x="10.3" y="85.9">B</text>
<text x="235.6" y="86">LED_SOURCE_COLUMN5</text>
<text x="235.6" y="88.6">LED_SOURCE_COLUMN4</text>
<text x="408.2" y="85.9">B</text>
<text x="235.6" y="93.7">LED_SOURCE_COLUMN2</text>
<text x="235.6" y="91.1">LED_SOURCE_COLUMN3</text>
<text x="235.6" y="98.7">LED_SOURCE_COLUMN0</text>
<text x="235.6" y="96.2">LED_SOURCE_COLUMN1</text>
<text x="381.2" y="114">LED_SINK_ROW0_GPIO</text>
<text x="10.3" y="135.9">C</text>
<text x="50.1" y="136.8">IMU_SDA</text>
<text x="113.2" y="136.8">IMU_WAKEUP_INTERRUPT</text>
<text x="381.2" y="133">LED_SINK_ROW1_GPIO</text>
<text x="408.2" y="135.9">C</text>
<text x="50.2" y="139.4">IMU_SCL</text>
<text x="381.2" y="150.8">LED_SINK_ROW2_GPIO</text>
<text x="381.2" y="169.9">LED_SINK_ROW3_GPIO</text>
<text x="10.3" y="185.9">D</text>
<text x="408.2" y="185.9">D</text>
<text x="102.8" y="186.4">NRST</text>
<text x="230" y="186.4">LED_SINK_ROW0_GPIO</text>
<text x="230" y="191.5">LED_SINK_ROW2_GPIO</text>
<text x="230" y="188.9">LED_SINK_ROW1_GPIO</text>
<text x="230" y="194">LED_SINK_ROW3_GPIO</text>
<text x="151.9" y="204.2">IMU_WAKEUP_INTERRUPT</text>
<text x="230" y="209.2">IMU_SCL</text>
<text x="153" y="214.3">LED_SOURCE_COLUMN0</text>
<text x="230" y="211.8">IMU_SDA</text>
<text x="153" y="221.9">LED_SOURCE_COLUMN3</text>
<text x="153" y="216.9">LED_SOURCE_COLUMN1</text>
<text x="153" y="219.4">LED_SOURCE_COLUMN2</text>
<text x="230" y="221.9">SWCLK</text>
<text x="230" y="219.4">SWDIO</text>
<text x="153" y="224.5">LED_SOURCE_COLUMN4</text>
<text x="153" y="227">LED_SOURCE_COLUMN5</text>
<text x="153" y="232.1">LED_SOURCE_COLUMN7</text>
<text x="153" y="229.6">LED_SOURCE_COLUMN6</text>
<text x="10.3" y="235.9">E</text>
<text x="151.8" y="239.7">LED_SOURCE_COLUMN10</text>
<text x="153" y="237.2">LED_SOURCE_COLUMN9</text>
<text x="153" y="234.6">LED_SOURCE_COLUMN8</text>
<text x="408.3" y="235.9">E</text>
<text x="151.8" y="242.3">LED_SOURCE_COLUMN11</text>
<text x="151.8" y="244.8">LED_SOURCE_COLUMN12</text>
<text x="151.8" y="249.9">LED_SOURCE_COLUMN14</text>
<text x="151.8" y="247.3">LED_SOURCE_COLUMN13</text>
<text x="10.3" y="285.9">F</text>
<text x="35" y="286.9">1</text>
<text x="85" y="286.9">2</text>
<text x="135" y="286.9">3</text>
<text x="185" y="286.9">4</text>
<text x="235" y="286.9">5</text>
<text x="285" y="286.9">6</text>
<text x="335" y="286.9">7</text>
<text x="385" y="286.9">8</text>
<text x="408.3" y="285.9">F</text>
</g>
<g font-size="1.8" fill="#006464">
<text x="118.7" y="45.3">VDD</text>
<text x="128.2" y="59.3">R10</text>
<text x="129.4" y="54.2">R8</text>
<text x="129.4" y="56.7">R9</text>
<text x="129.4" y="59.3">22</text>
<text x="129.4" y="64.4">22</text>
<text x="129.4" y="61.8">22</text>
<text x="118.6" y="74.5">GND</text>
<text x="81.9" y="79.6">VDD</text>
<text x="181" y="87.2">VDD</text>
<text x="87.6" y="92.3">C9</text>
<text x="87.6" y="94.8">100nF</text>
<text x="99.1" y="94.8">100nF</text>
<text x="99.1" y="92.3">C10</text>
<text x="196.9" y="98.7">C12</text>
<text x="205.7" y="98.7">C13</text>
<text x="205.7" y="101.2">22uF</text>
<text x="81.8" y="107.5">GND</text>
<text x="42.5" y="110.1">VDD</text>
<text x="64.1" y="110.1">VDD</text>
<text x="73" y="110.1">VDD</text>
<text x="89.5" y="110.1">VDD</text>
<text x="180.8" y="113.9">GND</text>
<text x="269.2" y="110.4">D1</text>
<text x="275.6" y="110.4">D5</text>
<text x="281.9" y="110.4">D9</text>
<text x="288.3" y="110.4">D13</text>
<text x="294.6" y="110.4">D17</text>
<text x="301" y="110.4">D21</text>
<text x="307.3" y="110.4">D25</text>
<text x="313.7" y="110.4">D29</text>
<text x="320" y="110.4">D33</text>
<text x="326.4" y="110.4">D37</text>
<text x="332.7" y="110.4">D41</text>
<text x="339.1" y="110.4">D45</text>
<text x="345.4" y="110.4">D49</text>
<text x="351.8" y="110.4">D53</text>
<text x="358.1" y="112.9">LED</text>
<text x="358.1" y="110.4">D57</text>
<text x="365.6" y="111.4">R7</text>
<text x="364.5" y="116.4">160</text>
<text x="181" y="125.3">VDD</text>
<text x="68.6" y="127.9">R1</text>
<text x="68.6" y="130.4">4.7k</text>
<text x="77.5" y="127.9">R2</text>
<text x="77.5" y="130.4">4.7k</text>
<text x="94.9" y="127.9">U2</text>
<text x="94.9" y="130.4">BOSCH</text>
<text x="102.4" y="130.4">BMA400</text>
<text x="269.2" y="129.5">D2</text>
<text x="275.6" y="129.5">D6</text>
<text x="281.9" y="129.5">D10</text>
<text x="288.3" y="129.5">D14</text>
<text x="294.6" y="129.5">D18</text>
<text x="301" y="129.5">D22</text>
<text x="307.3" y="129.5">D26</text>
<text x="313.7" y="129.5">D30</text>
<text x="320" y="129.5">D34</text>
<text x="326.4" y="129.5">D38</text>
<text x="332.7" y="129.5">D42</text>
<text x="339.1" y="129.5">D46</text>
<text x="345.4" y="129.5">D50</text>
<text x="351.8" y="129.5">D54</text>
<text x="358.1" y="132">LED</text>
<text x="358.1" y="129.5">D58</text>
<text x="365.6" y="130.4">R6</text>
<text x="83.1" y="136.8">SDA</text>
<text x="91" y="137.1" transform="rotate(-90 91 137.1)">VDDIO</text>
<text x="93.6" y="135.1" transform="rotate(-90 93.6 135.1)">VDD</text>
<text x="96.8" y="136.8">INT1</text>
<text x="364.5" y="135.5">160</text>
<text x="83.1" y="139.3">SCL</text>
<text x="96.8" y="139.3">INT2</text>
<text x="186.7" y="138">C1</text>
<text x="186.7" y="140.6">100nF</text>
<text x="198.1" y="138">C2</text>
<text x="198.1" y="140.6">100nF</text>
<text x="209.6" y="138">C3</text>
<text x="209.6" y="140.6">100nF</text>
<text x="221" y="138">C4</text>
<text x="221" y="140.6">100nF</text>
<text x="231.1" y="138">C5</text>
<text x="231.1" y="140.6">100nF</text>
<text x="83.1" y="144.4">CSB</text>
<text x="83.1" y="146.9">NC</text>
<text x="91" y="149.4" transform="rotate(-90 91 149.4)">GNDIO</text>
<text x="93.6" y="149.4" transform="rotate(-90 93.6 149.4)">GND</text>
<text x="97.1" y="146.9">SDO</text>
<text x="98.4" y="144.4">PS</text>
<text x="269.2" y="147.2">D3</text>
<text x="275.6" y="147.2">D7</text>
<text x="281.9" y="147.2">D11</text>
<text x="288.3" y="147.2">D15</text>
<text x="294.6" y="147.2">D19</text>
<text x="301" y="147.2">D23</text>
<text x="307.3" y="147.2">D27</text>
<text x="313.7" y="147.2">D31</text>
<text x="320" y="147.2">D35</text>
<text x="326.4" y="147.2">D39</text>
<text x="332.7" y="147.2">D43</text>
<text x="339.1" y="147.2">D47</text>
<text x="345.4" y="147.2">D51</text>
<text x="351.8" y="147.2">D55</text>
<text x="358.1" y="149.8">LED</text>
<text x="358.1" y="147.2">D59</text>
<text x="365.6" y="148.2">R5</text>
<text x="113.5" y="150.7">GND</text>
<text x="180.8" y="153.3">GND</text>
<text x="364.5" y="153.3">160</text>
<text x="200" y="160.9">VDD</text>
<text x="269.2" y="166.3">D4</text>
<text x="275.6" y="166.3">D8</text>
<text x="281.9" y="166.3">D12</text>
<text x="288.3" y="166.3">D16</text>
<text x="294.6" y="166.3">D20</text>
<text x="301" y="166.3">D24</text>
<text x="307.3" y="166.3">D28</text>
<text x="313.7" y="166.3">D32</text>
<text x="320" y="166.3">D36</text>
<text x="326.4" y="166.3">D40</text>
<text x="332.7" y="166.3">D44</text>
<text x="339.1" y="166.3">D48</text>
<text x="345.4" y="166.3">D52</text>
<text x="351.8" y="166.3">D56</text>
<text x="358.1" y="166.3">D60</text>
<text x="365.6" y="167.2">R4</text>
<text x="89.4" y="171">GND</text>
<text x="358.1" y="168.8">LED</text>
<text x="364.5" y="172.3">160</text>
<text x="197.7" y="184.7" transform="rotate(-90 197.7 184.7)">VDD</text>
<text x="200.3" y="184.7" transform="rotate(-90 200.3 184.7)">VDD</text>
<text x="202.8" y="184.7" transform="rotate(-90 202.8 184.7)">VDD</text>
<text x="205.3" y="185.8" transform="rotate(-90 205.3 185.8)">VDDA</text>
<text x="187.2" y="186.3">NRST</text>
<text x="187.2" y="191.4">BOOT0</text>
<text x="207.9" y="187.8" transform="rotate(-90 207.9 187.8)">VDDIO2</text>
<text x="212.9" y="186.3">PA0</text>
<text x="212.9" y="188.8">PA1</text>
<text x="212.9" y="191.4">PA2</text>
<text x="187.2" y="196.4">PH0</text>
<text x="212.9" y="193.9">PA3</text>
<text x="212.9" y="196.4">PA4</text>
<text x="187.2" y="199">PH1</text>
<text x="212.9" y="199">PA5</text>
<text x="212.9" y="201.5">PA6</text>
<text x="187.2" y="204.1">PC13</text>
<text x="187.2" y="206.6">PC14</text>
<text x="187.2" y="209.1">PC15</text>
<text x="212.9" y="204.1">PA7</text>
<text x="212.9" y="206.6">PA8</text>
<text x="212.9" y="209.1">PA9</text>
<text x="125.9" y="213">3131M-32.768DTTLRRL</text>
<text x="135.9" y="210.4">Y1</text>
<text x="187.2" y="214.2">PB0</text>
<text x="211.7" y="211.7">PA10</text>
<text x="211.7" y="214.2">PA11</text>
<text x="104.4" y="219.3">100nF</text>
<text x="106.6" y="216.8">C11</text>
<text x="116.8" y="219.3">100K</text>
<text x="119.4" y="216.8">R3</text>
<text x="187.2" y="216.8">PB1</text>
<text x="187.2" y="219.3">PB2</text>
<text x="187.2" y="221.8">PB3</text>
<text x="211.7" y="216.8">PA12</text>
<text x="211.7" y="219.3">PA13</text>
<text x="211.7" y="221.8">PA14</text>
<text x="127" y="225.7">C7</text>
<text x="144.8" y="225.7">C8</text>
<text x="187.2" y="224.4">PB4</text>
<text x="187.2" y="226.9">PB5</text>
<text x="211.7" y="224.4">PA15</text>
<text x="125.7" y="228.2">19pF</text>
<text x="144.8" y="228.2">19pF</text>
<text x="187.2" y="229.5">PB6</text>
<text x="187.2" y="232">PB7</text>
<text x="187.2" y="234.5">PB8</text>
<text x="187.2" y="237.1">PB9</text>
<text x="187.2" y="239.6">PB10</text>
<text x="112.3" y="240.9">GND</text>
<text x="122.4" y="240.9">GND</text>
<text x="131.3" y="240.9">GND</text>
<text x="138.9" y="240.9">GND</text>
<text x="187.2" y="242.2">PB11</text>
<text x="187.2" y="244.7">PB12</text>
<text x="187.2" y="247.2">PB13</text>
<text x="187.2" y="249.8">PB14</text>
<text x="187.2" y="252.3">PB15</text>
<text x="202.8" y="256" transform="rotate(-90 202.8 256)">VSS</text>
<text x="205.3" y="256" transform="rotate(-90 205.3 256)">VSSA</text>
<text x="206.6" y="259.9">U1</text>
<text x="206.6" y="262.5">STM32L071CBTx</text>
<text x="201.2" y="277.7">GND</text>
</g>
<g font-size="1.8" fill="#989898">
<text x="167.6" y="56.7">TP2</text>
<text x="167.6" y="54.2">TP1</text>
<text x="167.6" y="59.3">TP3</text>
<text x="172.7" y="56.7">IO</text>
<text x="172.7" y="59.3">CLK</text>
<text x="172.7" y="54.2">VDD</text>
<text x="167.6" y="64.4">TP5</text>
<text x="167.6" y="61.8">TP4</text>
<text x="172.7" y="64.4">GND</text>
<text x="172.7" y="61.8">NRST</text>
<text x="186.7" y="98.1">BT1</text>
<text x="186.7" y="100.6">Battery_Cell</text>
<text x="196.9" y="101.2">22uF</text>
</g>
<g font-size="1.8" fill="#009600">
<text x="269.2" y="112.9">LED</text>
<text x="275.6" y="112.9">LED</text>
<text x="281.9" y="112.9">LED</text>
<text x="288.3" y="112.9">LED</text>
<text x="294.6" y="112.9">LED</text>
<text x="301" y="112.9">LED</text>
<text x="307.3" y="112.9">LED</text>
<text x="313.7" y="112.9">LED</text>
<text x="320" y="112.9">LED</text>
<text x="326.4" y="112.9">LED</text>
<text x="332.7" y="112.9">LED</text>
<text x="339.1" y="112.9">LED</text>
<text x="345.4" y="112.9">LED</text>
<text x="351.8" y="112.9">LED</text>
<text x="269.2" y="132">LED</text>
<text x="275.6" y="132">LED</text>
<text x="281.9" y="132">LED</text>
<text x="288.3" y="132">LED</text>
<text x="294.6" y="132">LED</text>
<text x="301" y="132">LED</text>
<text x="307.3" y="132">LED</text>
<text x="313.7" y="132">LED</text>
<text x="320" y="132">LED</text>
<text x="326.4" y="132">LED</text>
<text x="332.7" y="132">LED</text>
<text x="339.1" y="132">LED</text>
<text x="345.4" y="132">LED</text>
<text x="351.8" y="132">LED</text>
<text x="269.2" y="149.8">LED</text>
<text x="275.6" y="149.8">LED</text>
<text x="281.9" y="149.8">LED</text>
<text x="288.3" y="149.8">LED</text>
<text x="294.6" y="149.8">LED</text>
<text x="301" y="149.8">LED</text>
<text x="307.3" y="149.8">LED</text>
<text x="313.7" y="149.8">LED</text>
<text x="320" y="149.8">LED</text>
<text x="326.4" y="149.8">LED</text>
<text x="332.7" y="149.8">LED</text>
<text x="339.1" y="149.8">LED</text>
<text x="345.4" y="149.8">LED</text>
<text x="351.8" y="149.8">LED</text>
<text x="269.2" y="168.8">LED</text>
<text x="275.6" y="168.8">LED</text>
<text x="281.9" y="168.8">LED</text>
<text x="288.3" y="168.8">LED</text>
<text x="294.6" y="168.8">LED</text>
<text x="301" y="168.8">LED</text>
<text x="307.3" y="168.8">LED</text>
<text x="313.7" y="168.8">LED</text>
<text x="320" y="168.8">LED</text>
<text x="326.4" y="168.8">LED</text>
<text x="332.7" y="168.8">LED</text>
<text x="339.1" y="168.8">LED</text>
<text x="345.4" y="168.8">LED</text>
<text x="351.8" y="168.8">LED</text>
</g>
<g font-size="1.8" fill="#a90000">
<text x="89.9" y="130.2" transform="rotate(-90 89.9 130.2)">3</text>
<text x="92.5" y="130.2" transform="rotate(-90 92.5 130.2)">7</text>
<text x="80.6" y="135.6">2</text>
<text x="102.2" y="135.6">5</text>
<text x="80" y="138.2">12</text>
<text x="80" y="143.3">10</text>
<text x="101.6" y="143.3">11</text>
<text x="102.2" y="138.2">6</text>
<text x="80.6" y="145.8">4</text>
<text x="102.2" y="145.8">1</text>
<text x="89.9" y="151.8" transform="rotate(-90 89.9 151.8)">8</text>
<text x="92.5" y="151.8" transform="rotate(-90 92.5 151.8)">9</text>
<text x="196.6" y="179.8" transform="rotate(-90 196.6 179.8)">1</text>
<text x="204.2" y="179.8" transform="rotate(-90 204.2 179.8)">9</text>
<text x="184.7" y="185.2">7</text>
<text x="199.1" y="180.4" transform="rotate(-90 199.1 180.4)">24</text>
<text x="201.7" y="180.4" transform="rotate(-90 201.7 180.4)">48</text>
<text x="206.8" y="180.4" transform="rotate(-90 206.8 180.4)">36</text>
<text x="217.1" y="185.2">10</text>
<text x="184.1" y="190.2">44</text>
<text x="217.1" y="187.7">11</text>
<text x="217.1" y="190.2">12</text>
<text x="184.7" y="195.3">5</text>
<text x="184.7" y="197.9">6</text>
<text x="217.1" y="192.8">13</text>
<text x="217.1" y="195.3">14</text>
<text x="217.1" y="197.9">15</text>
<text x="184.7" y="202.9">2</text>
<text x="217.1" y="200.4">16</text>
<text x="217.1" y="202.9">17</text>
<text x="184.7" y="205.5">3</text>
<text x="184.7" y="208">4</text>
<text x="217.1" y="205.5">29</text>
<text x="217.1" y="208">30</text>
<text x="184.1" y="213.1">18</text>
<text x="184.1" y="215.6">19</text>
<text x="217.1" y="210.6">31</text>
<text x="217.1" y="213.1">32</text>
<text x="217.1" y="215.6">33</text>
<text x="184.1" y="218.2">20</text>
<text x="184.1" y="220.7">39</text>
<text x="217.1" y="218.2">34</text>
<text x="217.1" y="220.7">37</text>
<text x="184.1" y="223.3">40</text>
<text x="184.1" y="225.8">41</text>
<text x="217.1" y="223.3">38</text>
<text x="184.1" y="228.3">42</text>
<text x="184.1" y="230.9">43</text>
<text x="184.1" y="233.4">45</text>
<text x="184.1" y="236">46</text>
<text x="184.1" y="238.5">21</text>
<text x="184.1" y="241">22</text>
<text x="184.1" y="243.6">25</text>
<text x="184.1" y="246.1">26</text>
<text x="184.1" y="248.7">27</text>
<text x="184.1" y="251.2">28</text>
<text x="201.7" y="259.1" transform="rotate(-90 201.7 259.1)">23</text>
<text x="204.2" y="258.5" transform="rotate(-90 204.2 258.5)">8</text>
</g>
</svg>
